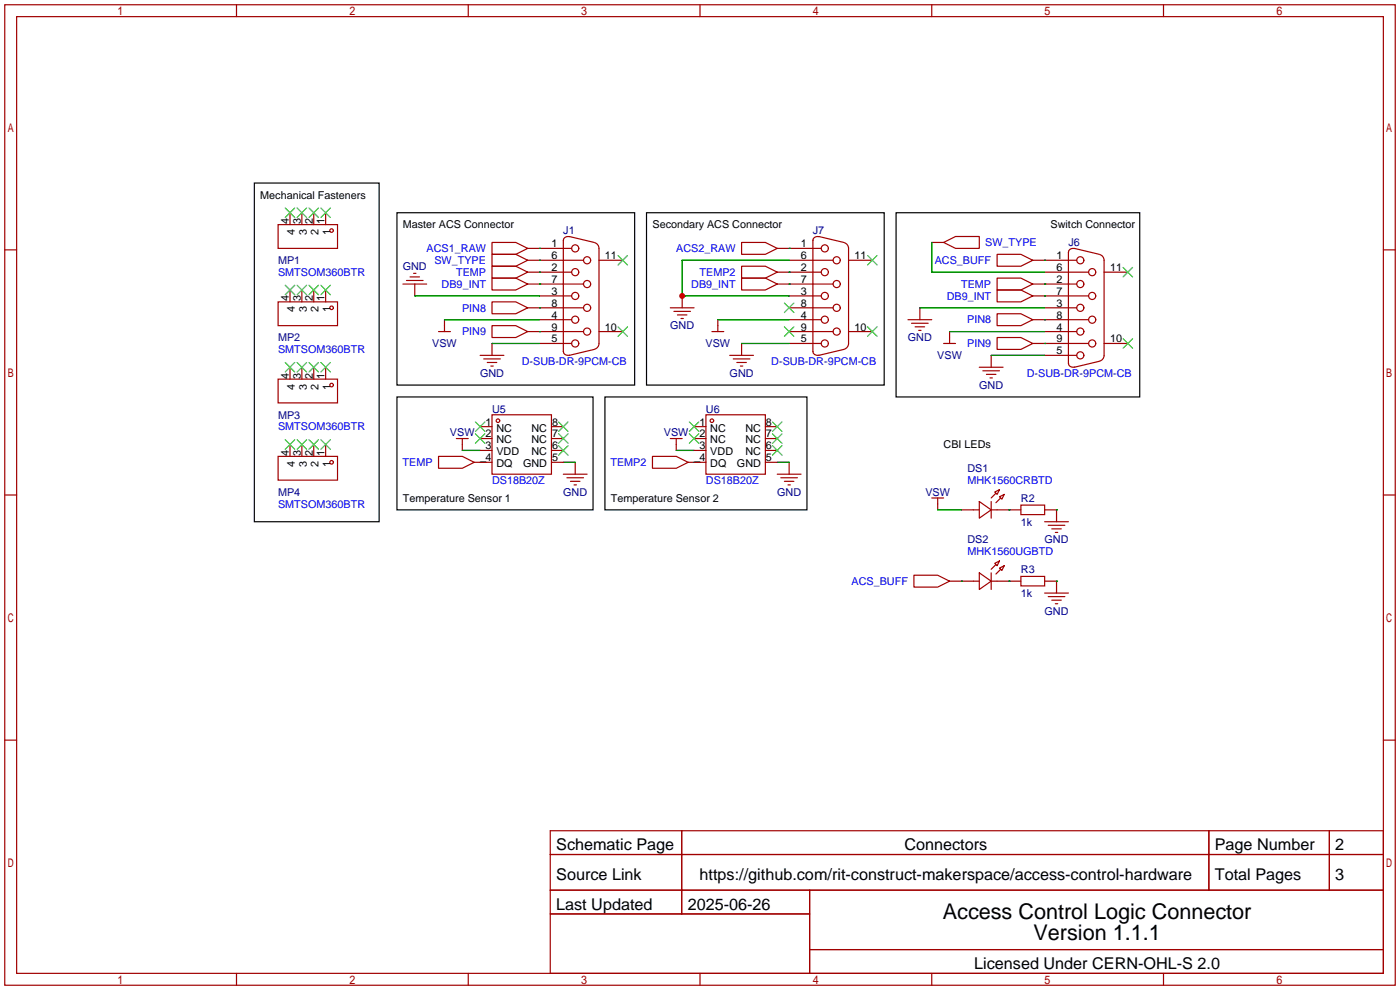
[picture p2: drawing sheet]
<svg xmlns="http://www.w3.org/2000/svg" width="299mm" height="212mm" viewBox="0 0 299 212" stroke-linecap="round" stroke-linejoin="round" font-family="sans-serif">
<g fill="none" stroke="#a10000" stroke-width=".25">
<path d="M1 1h297.2v209.6h-297.2zM3.6 3.6h292.1v204.4h-292.1zM50.5 1v2.6M100.1 1v2.6M149.6 1v2.6M199.1 1v2.6M248.7 1v2.6M1 53.4h2.6M59.4 48h12.7v5.1h-12.7zM62 45.5v2.5M64.5 45.5v2.5M67.1 45.5v2.5"/>
<path d="M69.6 45.5v2.5M86.9 59.9h3.5M87.6 59.2h2.1M88.4 58.4h.5M105.2 51.8h5l2.6 1.3-2.6 1.3h-5zM105.2 56.9h5l2.6 1.3-2.6 1.2h-5zM105.2 59.4h5l2.6 1.3-2.6 1.3h-5zM105.2 54.4h5l2.6 1.2-2.6 1.3h-5zM112.8 58.2h9.4M112.8 55.6h11.9M112.8 53.1h9.4M120.4 51.3v23.9"/>
<path d="M121.7 50.5l5.3 1.3M121.7 50.6a1 1 0 0 0-1.3 .8M127.1 51.9a1.27 1.27 0 0 1 .9 1.2v20.3a1.27 1.27 0 0 1-.9 1.2M128 55.6h5.1M158.5 51.8h5.1l2.5 1.3-2.5 1.3h-5.1zM158.5 56.9h5.1l2.5 1.3-2.5 1.2h-5.1zM158.5 59.4h5.1l2.5 1.3-2.5 1.3h-5.1zM166.1 58.2h9.4M166.1 53.1h9.4M168.7 55.6h9.4M173.7 51.3v23.9M175 50.5l5.3 1.3"/>
<path d="M175 50.6a1 1 0 0 0-1.3 .8M180.4 51.9a1.27 1.27 0 0 1 1 1.2v20.3a1.27 1.27 0 0 1-1 1.2M181.4 55.6h5M199.1 51.8h2.6M201.7 51.8l2.5-1.3h5.1v2.6h-5.1zM213.1 59.4h5.1l2.5 1.3-2.5 1.3h-5.1zM213.1 54.4h5.1l2.5 1.2-2.5 1.3h-5.1zM220.7 55.6h9.4M223.3 58.2h9.4M228.3 53.8v23.9M229.6 53.1l5.3 1.3M229.7 53.1a1 1 0 0 0-1.3 .9"/>
<path d="M235 54.4a1.27 1.27 0 0 1 1 1.2v20.3a1.27 1.27 0 0 1-1 1.3M236 58.2h5M295.7 53.4h2.5M59.4 64.5h12.7v5.1h-12.7zM62 62v2.5M62 78.5v2.5M64.5 62v2.5M64.5 78.5v2.5M67.1 62v2.5M67.1 78.5v2.5M69.6 62v2.5M69.6 78.5v2.5"/>
<path d="M86.1 60.7h5.1M88.6 60.7v2.5M93.7 70.9h2.6M95 68.3v2.6M102.6 75.9h5.1M103.4 76.7h3.5M104.1 77.5h2.1M104.9 78.2h.5M105.2 64.5h5l2.6 1.3-2.6 1.3h-5zM105.2 69.6h5l2.6 1.3-2.6 1.2h-5zM105.2 73.4v2.5M112.8 70.9h11.9"/>
<path d="M112.8 65.8h11.9M112.8 60.7h11.9M115.3 73.4h6.9M115.3 68.3h6.9M115.3 63.2h6.9M120.4 75.1a.95 .95 0 0 0 1.3 .8M127 74.7l-5.3 1.2M128 70.9h5.1M143.3 65.8h5M144 66.5h3.6M144.8 67.3h2M145.5 68.1h.5"/>
<path d="M145.8 63.2v2.6M152.1 70.9h2.6M153.4 68.3v2.6M156 75.9h5M156.7 76.7h3.6M157.5 77.5h2M158.2 78.2h.5M158.5 73.4v2.5M166.1 60.7h12M168.7 73.4h6.8M168.7 68.3h6.8M168.7 63.2h6.8"/>
<path d="M168.7 70.9h9.4M168.7 65.8h9.4M173.7 75.1a.95 .95 0 0 0 1.3 .8M180.3 74.7l-5.3 1.2M181.4 70.9h5M194.1 68.3h5M194.8 69.1h3.6M195.6 69.8h2M196.3 70.6h.5M196.6 65.8v2.5M201.7 73.4h2.5M202.9 70.9v2.5"/>
<path d="M209.3 78.5h5.1M210.1 79.2h3.5M211.8 75.9v2.6M213.1 62h5.1l2.5 1.2-2.5 1.3h-5.1zM213.1 67.1h5.1l2.5 1.2-2.5 1.3h-5.1zM213.1 72.1h5.1l2.5 1.3-2.5 1.3h-5.1zM220.7 73.4h12M220.7 68.3h12M220.7 63.2h12M220.7 60.7h9.4M223.3 75.9h6.8M223.3 70.9h6.8"/>
<path d="M223.3 65.8h6.8M228.4 77.6a.95 .95 0 0 0 1.3 .9M234.9 77.2l-5.3 1.3M236 73.4h5M59.4 81h12.7v5.1h-12.7zM59.4 97.5h12.7v5.1h-12.7zM62 95v2.5M64.5 95v2.5M67.1 95v2.5M69.6 95v2.5M93.7 97.5h5.1l2.5 1.3-2.5 1.3h-5.1zM97.5 93.7h2.6"/>
<path d="M98.8 93.7v2.6M101.3 98.8h3.9M102.6 93.7h2.6M102.6 91.2h2.6M102.6 96.3h2.6M105.2 88.6h12.7v12.7h-12.7zM117.9 93.7h2.5M117.9 98.8h2.5M117.9 91.2h2.5M117.9 96.3h2.5M122.9 98.8v2.5M139.4 97.5h5.1l2.6 1.3-2.6 1.3h-5.1z"/>
<path d="M143.3 93.7h2.5M144.5 93.7v2.6M147.1 98.8h3.8M148.3 93.7h2.6M148.3 91.2h2.6M148.3 96.3h2.6M150.9 88.6h12.7v12.7h-12.7zM163.6 93.7h2.5M163.6 98.8h2.5M163.6 91.2h2.5M163.6 96.3h2.5M168.7 98.8v2.5"/>
<path d="M210.8 80h2.1M211.6 80.8h.5M1 105.8h2.6M120.4 101.3h5.1M121.2 102.1h3.5M121.9 102.9h2.1M122.7 103.6h.5M166.1 101.3h5.1M166.9 102.1h3.5M167.6 102.9h2.1M168.4 103.6h.5M199.1 106.4h2.6"/>
<path d="M200.4 106.4v2.6M205.5 109h3.8M209.3 107.2l2.5 1.8-2.5 1.7zM211.8 107.2v3.5M211.8 109h6.4M212.6 105.2l1-.6-.5 1.1zM212.9 105.4l-1.1 1M213.6 106.2l1-.5-.5 1zM213.9 106.4l-1 1M218.2 107.9h5.1v2.1h-5.1zM223.3 109h2.5v2.5M223.3 111.5h5"/>
<path d="M224 112.3h3.6M224.8 113h2M225.6 113.8h.5M295.7 105.8h2.5M195.3 122.9h5.1l2.5 1.3-2.5 1.3h-5.1zM202.9 124.2h6.4M209.3 122.4l2.5 1.8-2.5 1.8zM211.8 122.4v3.6M211.8 124.2h6.4M212.6 120.4l1-.5-.5 1zM212.9 120.6l-1.1 1.1M213.6 121.4l1-.5-.5 1z"/>
<path d="M213.9 121.7l-1 1M218.2 123.2h5.1v2h-5.1zM223.3 124.2h2.5v2.5M223.3 126.7h5M224 127.5h3.6M224.8 128.3h2M225.6 129h.5M1 158.2h2.6M295.7 158.2h2.5M117.6 177.5h178.1v30.5h-178.1zM145.7 177.5v17.8M258.4 177.5v12.7"/>
<path d="M284.1 177.5v12.7M117.6 182.6h178.1M117.6 190.2h178.1M117.6 195.3h55.4M173 190.2v17.8M50.5 208v2.6M100.1 208v2.6M149.6 208v2.6M173 202.9h122.7M199.1 208v2.6M248.7 208v2.6"/>
<circle cx="70.9" cy="49.3" r=".38"/>
<circle cx="122.9" cy="58.2" r=".76"/>
<circle cx="122.9" cy="53.1" r=".76"/>
<circle cx="125.5" cy="55.6" r=".76"/>
<circle cx="176.3" cy="53.1" r=".76"/>
<circle cx="176.3" cy="58.2" r=".76"/>
<circle cx="178.8" cy="55.6" r=".76"/>
<circle cx="230.9" cy="55.6" r=".76"/>
<circle cx="233.4" cy="58.2" r=".76"/>
<circle cx="70.9" cy="65.8" r=".38"/>
<circle cx="122.9" cy="73.4" r=".76"/>
<circle cx="122.9" cy="63.2" r=".76"/>
<circle cx="122.9" cy="68.3" r=".76"/>
<circle cx="125.5" cy="70.9" r=".76"/>
<circle cx="125.5" cy="65.8" r=".76"/>
<circle cx="125.5" cy="60.7" r=".76"/>
<circle cx="176.3" cy="63.2" r=".76"/>
<circle cx="176.3" cy="73.4" r=".76"/>
<circle cx="176.3" cy="68.3" r=".76"/>
<circle cx="178.8" cy="70.9" r=".76"/>
<circle cx="178.8" cy="65.8" r=".76"/>
<circle cx="178.8" cy="60.7" r=".76"/>
<circle cx="230.9" cy="75.9" r=".76"/>
<circle cx="230.9" cy="65.8" r=".76"/>
<circle cx="230.9" cy="60.7" r=".76"/>
<circle cx="230.9" cy="70.9" r=".76"/>
<circle cx="233.4" cy="73.4" r=".76"/>
<circle cx="233.4" cy="63.2" r=".76"/>
<circle cx="233.4" cy="68.3" r=".76"/>
<circle cx="70.9" cy="98.8" r=".38"/>
<circle cx="70.9" cy="82.3" r=".38"/>
<circle cx="106.4" cy="89.9" r=".38"/>
<circle cx="152.1" cy="89.9" r=".38"/>
</g>
<g fill="none" stroke="#3c3" stroke-width=".25">
<path d="M61 44.4l2 2.1M63 44.4l-2 2.1M63.5 44.4l2 2.1M65.5 44.4l-2 2.1M66 44.4l2.1 2.1M68.1 44.4l-2.1 2.1M68.6 44.4l2 2.1M70.6 44.4l-2 2.1M132.1 54.6l2 2M134.1 54.6l-2 2M185.4 54.6l2.1 2M187.5 54.6l-2.1 2"/>
<path d="M240 57.2l2.1 2M242.1 57.2l-2.1 2M61 61l2 2M61 77.5l2 2M63 61l-2 2M63 77.5l-2 2M63.5 61l2 2M63.5 77.5l2 2M65.5 61l-2 2M65.5 77.5l-2 2M66 61l2.1 2M66 77.5l2.1 2"/>
<path d="M68.1 61l-2.1 2M68.1 77.5l-2.1 2M68.6 61l2 2M68.6 77.5l2 2M70.6 61l-2 2M70.6 77.5l-2 2M132.1 69.8l2 2.1M134.1 69.8l-2 2.1M167.6 69.8l2.1 2.1M167.6 64.8l2.1 2M169.7 69.8l-2.1 2.1M169.7 64.8l-2.1 2"/>
<path d="M185.4 69.8l2.1 2.1M187.5 69.8l-2.1 2.1M240 72.4l2.1 2M242.1 72.4l-2.1 2M61 94l2 2M63 94l-2 2M63.5 94l2 2M65.5 94l-2 2M66 94l2.1 2M68.1 94l-2.1 2M68.6 94l2 2M70.6 94l-2 2"/>
<path d="M101.6 90.2l2 2M101.6 92.7l2 2M103.6 90.2l-2 2M103.6 92.7l-2 2M119.4 95.2l2 2.1M119.4 92.7l2 2M119.4 90.2l2 2M121.4 95.2l-2 2.1M121.4 92.7l-2 2M121.4 90.2l-2 2M147.3 90.2l2.1 2M147.3 92.7l2.1 2"/>
<path d="M149.4 90.2l-2.1 2M149.4 92.7l-2.1 2M165.1 95.2l2 2.1M165.1 92.7l2 2M165.1 90.2l2 2M167.1 95.2l-2 2.1M167.1 92.7l-2 2M167.1 90.2l-2 2"/>
</g>
<g fill="none" stroke="#008700" stroke-width=".25">
<path d="M115.3 53.1h.1M115.3 58.2h.1M115.3 55.6h.1M168.7 53.1h.1M168.7 58.2h.1M168.7 55.6h-22.9v7.6h22.9M199.1 51.8v6.4h24.2M223.3 55.6h.1M88.6 63.2h26.7M95 68.3h20.3M105.2 73.4h10.1M115.3 60.7h.1"/>
<path d="M115.3 70.9h.1M115.3 65.8h.1M153.4 68.3h15.3M158.5 73.4h10.2M168.7 60.7h.1M196.6 65.8h26.7M202.9 70.9h20.4M211.8 75.9h11.5M223.3 60.7h.1M223.3 63.2h.1M223.3 68.3h.1M223.3 73.4h.1"/>
<path d="M98.8 96.3h3.8M102.6 98.8h1.3M120.4 98.8h2.5M144.5 96.3h3.8M148.3 98.8h1.3M166.1 98.8h2.6M200.4 109h5.1M215.6 109h.1M225.8 109h.1M205.5 124.2h.1M215.6 124.2h.1M225.8 124.2h.1"/>
</g>
<path d="M54.4 39.1h26.6v72.4h-26.6zM84.8 45.5h50.8v36.8h-50.8zM138.2 45.5h50.8v36.8h-50.8zM191.5 45.5h52.1v39.3h-52.1zM84.8 84.8h41.9v24.2h-41.9zM129.3 84.8h43.2v24.2h-43.2z" fill="none" stroke="#000" stroke-width=".25"/>
<circle cx="145.8" cy="63.2" r=".63" fill="#c00"/>
<g font-size="4.6">
<text x="201.5" y="196.3">Access Control Logic Connector</text>
<text x="220.9" y="200.9">Version 1.1.1</text>
</g>
<g font-size="3.5">
<text x="118.9" y="181.8">Schematic Page</text>
<text x="193.3" y="181.8">Connectors</text>
<text x="259.6" y="181.8">Page Number</text>
<text x="285.4" y="181.8">2</text>
<text x="118.9" y="188.1">Source Link</text>
<text x="149.5" y="188.1">https://github.com/rit-construct-makerspace/access-control-hardware</text>
<text x="259.6" y="188.1">Total Pages</text>
<text x="285.4" y="188.1">3</text>
<text x="118.9" y="194.5">Last Updated</text>
<text x="147" y="194.5">2025-06-26</text>
<text x="208.2" y="207.2">Licensed Under CERN-OHL-S 2.0</text>
</g>
<g font-size="2.3">
<text x="55.6" y="42.5">Mechanical Fasteners</text>
<text x="61.7" y="47.9" transform="rotate(-90 61.7 47.9)">4</text>
<text x="64.3" y="47.9" transform="rotate(-90 64.3 47.9)">3</text>
<text x="66.8" y="47.9" transform="rotate(-90 66.8 47.9)">2</text>
<text x="69.4" y="47.9" transform="rotate(-90 69.4 47.9)">1</text>
<text x="63" y="50.2" transform="rotate(-90 63 50.2)">4</text>
<text x="65.6" y="50.2" transform="rotate(-90 65.6 50.2)">3</text>
<text x="68.1" y="50.2" transform="rotate(-90 68.1 50.2)">2</text>
<text x="70.6" y="50.2" transform="rotate(-90 70.6 50.2)">1</text>
<text x="86.1" y="48.8">Master ACS Connector</text>
<text x="117.8" y="52.9">1</text>
<text x="139.4" y="48.8">Secondary ACS Connector</text>
<text x="171.2" y="52.9">1</text>
<text x="224.5" y="48.8">Switch Connector</text>
<text x="117.8" y="55.4">6</text>
<text x="117.8" y="57.9">2</text>
<text x="129.3" y="55.4">11</text>
<text x="171.2" y="55.4">6</text>
<text x="171.2" y="57.9">2</text>
<text x="182.6" y="55.4">11</text>
<text x="225.8" y="57.9">6</text>
<text x="225.8" y="55.4">1</text>
<text x="237.2" y="57.9">11</text>
<text x="61.7" y="64.4" transform="rotate(-90 61.7 64.4)">4</text>
<text x="64.3" y="64.4" transform="rotate(-90 64.3 64.4)">3</text>
<text x="66.8" y="64.4" transform="rotate(-90 66.8 64.4)">2</text>
<text x="69.4" y="64.4" transform="rotate(-90 69.4 64.4)">1</text>
<text x="117.8" y="65.6">8</text>
<text x="117.8" y="60.5">7</text>
<text x="117.8" y="63">3</text>
<text x="171.2" y="65.6">8</text>
<text x="171.2" y="60.5">7</text>
<text x="171.2" y="63">3</text>
<text x="225.8" y="63">7</text>
<text x="225.8" y="65.6">3</text>
<text x="225.8" y="60.5">2</text>
<text x="63" y="66.7" transform="rotate(-90 63 66.7)">4</text>
<text x="65.6" y="66.7" transform="rotate(-90 65.6 66.7)">3</text>
<text x="68.1" y="66.7" transform="rotate(-90 68.1 66.7)">2</text>
<text x="70.6" y="66.7" transform="rotate(-90 70.6 66.7)">1</text>
<text x="117.8" y="70.6">9</text>
<text x="117.8" y="68.1">4</text>
<text x="129.3" y="70.6">10</text>
<text x="171.2" y="70.6">9</text>
<text x="171.2" y="68.1">4</text>
<text x="182.6" y="70.6">10</text>
<text x="225.8" y="68.1">8</text>
<text x="225.8" y="70.6">4</text>
<text x="117.8" y="73.2">5</text>
<text x="171.2" y="73.2">5</text>
<text x="225.8" y="73.2">9</text>
<text x="225.8" y="75.7">5</text>
<text x="237.2" y="73.2">10</text>
<text x="61.7" y="80.9" transform="rotate(-90 61.7 80.9)">4</text>
<text x="63" y="83.2" transform="rotate(-90 63 83.2)">4</text>
<text x="64.3" y="80.9" transform="rotate(-90 64.3 80.9)">3</text>
<text x="65.6" y="83.2" transform="rotate(-90 65.6 83.2)">3</text>
<text x="66.8" y="80.9" transform="rotate(-90 66.8 80.9)">2</text>
<text x="68.1" y="83.2" transform="rotate(-90 68.1 83.2)">2</text>
<text x="69.4" y="80.9" transform="rotate(-90 69.4 80.9)">1</text>
<text x="70.6" y="83.2" transform="rotate(-90 70.6 83.2)">1</text>
<text x="103.7" y="91">1</text>
<text x="103.7" y="93.5">2</text>
<text x="106.1" y="92.2">NC</text>
<text x="106.1" y="94.8">NC</text>
<text x="113.6" y="94.8">NC</text>
<text x="113.6" y="92.2">NC</text>
<text x="118" y="93.5">7</text>
<text x="118" y="91">8</text>
<text x="149.5" y="91">1</text>
<text x="149.5" y="93.5">2</text>
<text x="151.8" y="92.2">NC</text>
<text x="151.8" y="94.8">NC</text>
<text x="159.3" y="94.8">NC</text>
<text x="159.3" y="92.2">NC</text>
<text x="163.7" y="93.5">7</text>
<text x="163.7" y="91">8</text>
<text x="201.7" y="95.8">CBI LEDs</text>
<text x="61.7" y="97.4" transform="rotate(-90 61.7 97.4)">4</text>
<text x="63" y="99.8" transform="rotate(-90 63 99.8)">4</text>
<text x="64.3" y="97.4" transform="rotate(-90 64.3 97.4)">3</text>
<text x="65.6" y="99.8" transform="rotate(-90 65.6 99.8)">3</text>
<text x="66.8" y="97.4" transform="rotate(-90 66.8 97.4)">2</text>
<text x="68.1" y="99.8" transform="rotate(-90 68.1 99.8)">2</text>
<text x="69.4" y="97.4" transform="rotate(-90 69.4 97.4)">1</text>
<text x="70.6" y="99.8" transform="rotate(-90 70.6 99.8)">1</text>
<text x="103.7" y="96">3</text>
<text x="103.7" y="98.6">4</text>
<text x="106.1" y="97.3">VDD</text>
<text x="106.1" y="99.8">DQ</text>
<text x="111.8" y="99.8">GND</text>
<text x="113.6" y="97.3">NC</text>
<text x="118" y="98.6">5</text>
<text x="118" y="96">6</text>
<text x="149.5" y="96">3</text>
<text x="149.5" y="98.6">4</text>
<text x="151.8" y="97.3">VDD</text>
<text x="151.8" y="99.8">DQ</text>
<text x="157.5" y="99.8">GND</text>
<text x="159.3" y="97.3">NC</text>
<text x="163.7" y="98.6">5</text>
<text x="163.7" y="96">6</text>
<text x="86.1" y="107.2">Temperature Sensor 1</text>
<text x="130.6" y="107.2">Temperature Sensor 2</text>
</g>
<g font-size="2.3" fill="#00f">
<text x="91.2" y="53.9">ACS1_RAW</text>
<text x="144.5" y="53.9">ACS2_RAW</text>
<text x="210.6" y="52.6">SW_TYPE</text>
<text x="59.4" y="59">SMTSOM360BTR</text>
<text x="92.9" y="56.4">SW_TYPE</text>
<text x="97.5" y="59">TEMP</text>
<text x="149.5" y="59">TEMP2</text>
<text x="199.8" y="56.4">ACS_BUFF</text>
<text x="94.4" y="61.5">DB9_INT</text>
<text x="147.7" y="61.5">DB9_INT</text>
<text x="202.3" y="64.1">DB9_INT</text>
<text x="205.4" y="61.5">TEMP</text>
<text x="98.8" y="66.6">PIN8</text>
<text x="98.8" y="71.7">PIN9</text>
<text x="206.7" y="69.1">PIN8</text>
<text x="59.4" y="75.5">SMTSOM360BTR</text>
<text x="206.7" y="74.2">PIN9</text>
<text x="111.5" y="78">D-SUB-DR-9PCM-CB</text>
<text x="164.8" y="78">D-SUB-DR-9PCM-CB</text>
<text x="219.5" y="80.6">D-SUB-DR-9PCM-CB</text>
<text x="59.4" y="92">SMTSOM360BTR</text>
<text x="86" y="99.6">TEMP</text>
<text x="130.5" y="99.6">TEMP2</text>
<text x="105.2" y="103.4">DS18B20Z</text>
<text x="150.9" y="103.4">DS18B20Z</text>
<text x="206.8" y="103.4">MHK1560CRBTD</text>
<text x="59.4" y="108.5">SMTSOM360BTR</text>
<text x="206.8" y="118.7">MHK1560UGBTD</text>
<text x="182" y="125">ACS_BUFF</text>
</g>
<g font-size="2.3" fill="#000080">
<text x="120.4" y="50.1">J1</text>
<text x="173.7" y="50.1">J7</text>
<text x="228.3" y="52.6">J6</text>
<text x="59.4" y="56.4">MP1</text>
<text x="86.1" y="57.7">GND</text>
<text x="143.2" y="70.4">GND</text>
<text x="59.4" y="72.9">MP2</text>
<text x="92.4" y="74.2">VSW</text>
<text x="150.8" y="74.2">VSW</text>
<text x="194" y="72.9">GND</text>
<text x="200.3" y="76.8">VSW</text>
<text x="102.6" y="80.6">GND</text>
<text x="155.9" y="80.6">GND</text>
<text x="209.3" y="83.1">GND</text>
<text x="59.4" y="89.5">MP3</text>
<text x="105.2" y="88.2">U5</text>
<text x="150.9" y="88.2">U6</text>
<text x="96.2" y="93.3">VSW</text>
<text x="141.9" y="93.3">VSW</text>
<text x="206.8" y="100.9">DS1</text>
<text x="59.4" y="106">MP4</text>
<text x="120.4" y="106">GND</text>
<text x="166.1" y="106">GND</text>
<text x="197.8" y="106">VSW</text>
<text x="218.2" y="107.2">R2</text>
<text x="218.2" y="112.3">1k</text>
<text x="206.8" y="116.1">DS2</text>
<text x="223.2" y="116.1">GND</text>
<text x="218.2" y="122.5">R3</text>
<text x="218.2" y="127.6">1k</text>
<text x="223.2" y="131.4">GND</text>
</g>
</svg>
